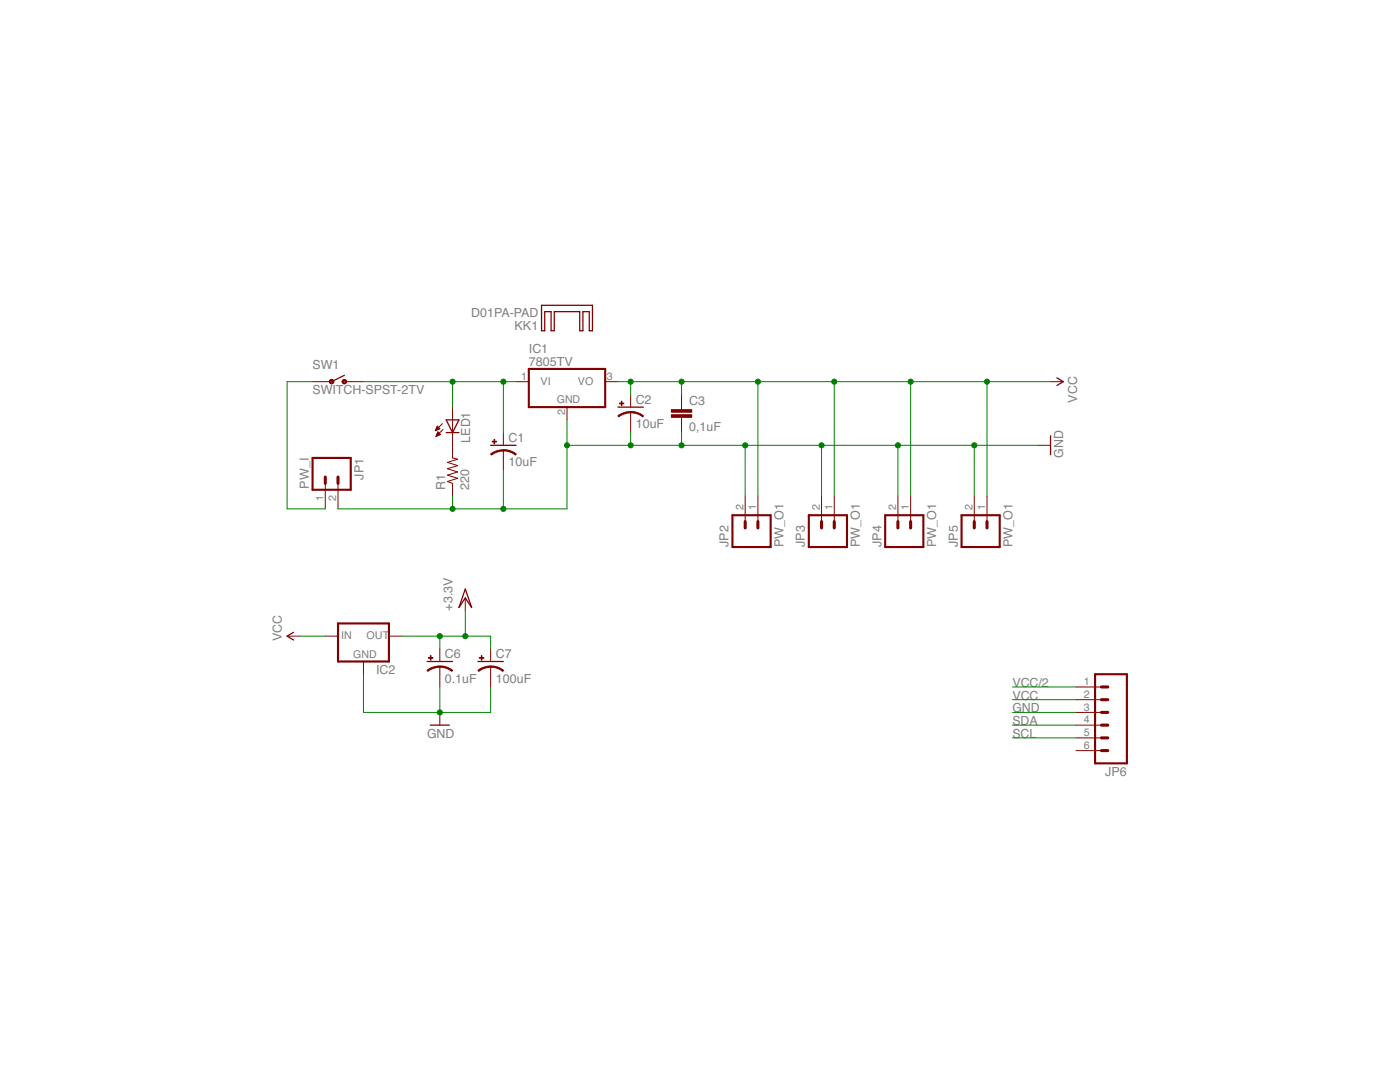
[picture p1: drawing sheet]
<svg xmlns="http://www.w3.org/2000/svg" width="279mm" height="216mm" viewBox="0 0 279 216" stroke-linecap="round" stroke-linejoin="round" font-family="sans-serif">
<g fill="#800000" stroke="#800000" stroke-width=".2">
<path d="M103 76.2h2.5z"/>
<path d="M113.2 81.2v2.6z"/>
<path d="M120.8 76.2h2.5z"/>
<path d="M62.4 76.2h2.5z"/>
<path d="M68.7 76.2h1.3z"/>
<path d="M70 76.2h2.5z"/>
<path d="M64.9 76.2h.9z"/>
<path d="M100.5 89.9v1.5z"/>
<path d="M100.5 86.3v2.6z"/>
<path d="M100.5 91.4v2.5z"/>
<path d="M125.9 82.3v1.5z"/>
<path d="M125.9 78.7v2.5z"/>
<path d="M125.9 83.8v2.5z"/>
<path d="M90.3 86.3v2.6z"/>
<path d="M90.3 81.2v2.6z"/>
<path d="M90.3 83.8v2.5z"/>
<path d="M88.3 84.5l-1.4 1.4z"/>
<path d="M88.4 85.7l-1.4 1.4z"/>
<path d="M87.3 85l-.4 .9z"/>
<path d="M87.3 85l.5 .6z"/>
<path d="M86.9 85.9l.9-.3z"/>
<path d="M87 85.8h.2z"/>
<path d="M87 85.7h.5z"/>
<path d="M87 85.5h.8z"/>
<path d="M87.1 85.4h.5z"/>
<path d="M87.1 85.3h.4z"/>
<path d="M87.2 85.2h.2z"/>
<path d="M87.4 86.2l-.4 .9z"/>
<path d="M87.4 86.2l.5 .5z"/>
<path d="M87 87.1l.9-.4z"/>
<path d="M87 87h.2z"/>
<path d="M87.1 86.9h.4z"/>
<path d="M87.1 86.7h.7z"/>
<path d="M87.2 86.6h.6z"/>
<path d="M87.2 86.5h.5z"/>
<path d="M87.3 86.4h.3z"/>
<path d="M87.4 86.3h.1z"/>
<path d="M90.3 88.9v2.5z"/>
<path d="M90.3 96.5v2.5z"/>
<path d="M89.3 96.1l1 .4z"/>
<path d="M89.3 96.1l2-.7z"/>
<path d="M89.3 94.8l2 .6z"/>
<path d="M89.3 94.8l2-.6z"/>
<path d="M89.3 93.5l2 .7z"/>
<path d="M89.3 93.5l2-.6z"/>
<path d="M89.3 92.3l2 .6z"/>
<path d="M89.3 92.3l2-.7z"/>
<path d="M90.3 91.4l1 .2z"/>
<path d="M209.7 76.2h2.5z"/>
<path d="M207.1 88.9h2.6z"/>
<path d="M64.9 96.5v5z"/>
<path d="M67.5 96.5v5z"/>
<path d="M151.3 99v5.1z"/>
<path d="M148.7 99v5.1z"/>
<path d="M166.5 99v5.1z"/>
<path d="M164 99v5.1z"/>
<path d="M181.7 99v5.1z"/>
<path d="M179.2 99v5.1z"/>
<path d="M197 99v5.1z"/>
<path d="M194.4 99v5.1z"/>
<path d="M136 78.7v2.5z"/>
<path d="M136 83.8v2.5z"/>
<path d="M136 81.2v.5z"/>
<path d="M136 83.3v.5z"/>
<path d="M64.9 126.9h2.6z"/>
<path d="M72.5 132v2.5z"/>
<path d="M77.6 126.9h2.6z"/>
<path d="M87.8 133v1.5z"/>
<path d="M87.8 129.5v2.5z"/>
<path d="M87.8 134.5v2.6z"/>
<path d="M97.9 133v1.5z"/>
<path d="M97.9 129.5v2.5z"/>
<path d="M97.9 134.5v2.6z"/>
<path d="M57.3 126.9h2.5z"/>
<path d="M92.9 119.3v2.6z"/>
<path d="M87.8 142.2v2.5z"/>
<path d="M214.7 137.1h5.1z"/>
<path d="M214.7 139.6h5.1z"/>
<path d="M214.7 142.2h5.1z"/>
<path d="M214.7 144.7h5.1z"/>
<path d="M214.7 147.2h5.1z"/>
<path d="M214.7 149.8h5.1z"/>
<path d="M68.4 75.8a.46 .46 0 0 1 .7 .2 .46 .46 0 0 1-.3 .6 .46 .46 0 0 1-.5-.4h.2a.26 .26 0 0 1 .3-.3 .26 .26 0 0 1 .1 .4 .26 .26 0 0 1-.4 0l-.2-.1z" fill-rule="evenodd"/>
<path d="M65.9 75.8a.46 .46 0 0 1 .7 .2 .46 .46 0 0 1-.3 .6 .46 .46 0 0 1-.6-.4h.2a.26 .26 0 0 1 .4-.3 .26 .26 0 0 1 .1 .4 .26 .26 0 0 1-.4 0l-.3-.1z" fill-rule="evenodd"/>
<path d="M100.5 89.7l1.3 .2 1.2 .7-.1 .2-1.4-.7-1-.1z" fill-rule="evenodd"/>
<path d="M97.9 90.6l1.2-.6 1.4-.3v.3l-1.1 .1-1.3 .7z" fill-rule="evenodd"/>
<path d="M125.9 82.1h.2a3.9 3.9 0 0 1 2.3 .9l-.1 .2-1.4-.7-1-.1z" fill-rule="evenodd"/>
<path d="M123.3 83l1.2-.7 1.4-.2v.3l-1.1 .1-1.3 .7z" fill-rule="evenodd"/>
<path d="M87.8 132.9l1.3 .2 1.2 .7-.1 .2-1.4-.7-1-.2z" fill-rule="evenodd"/>
<path d="M85.2 133.8l1.2-.7 1.4-.2v.2l-1 .2-1.4 .7z" fill-rule="evenodd"/>
<path d="M97.9 132.9l1.4 .2 1.2 .7-.2 .2-1.3-.7-1.1-.2z" fill-rule="evenodd"/>
<path d="M95.4 133.8l1.2-.7 1.3-.2v.2l-1 .2-1.4 .7z" fill-rule="evenodd"/>
</g>
<g fill="#800000" stroke="#800000" stroke-width=".42">
<path d="M105.5 81.2h15.3z"/>
<path d="M120.8 73.6v7.6z"/>
<path d="M105.5 73.6h15.3z"/>
<path d="M105.5 73.6v7.6z"/>
<path d="M62.4 91.4v6.3z"/>
<path d="M62.4 91.4h7.6z"/>
<path d="M62.4 97.7h7.6z"/>
<path d="M70 91.4v6.3z"/>
<path d="M153.8 102.8v6.4z"/>
<path d="M146.2 109.2h7.6z"/>
<path d="M146.2 102.8h7.6z"/>
<path d="M146.2 102.8v6.4z"/>
<path d="M169 102.8v6.4z"/>
<path d="M161.4 109.2h7.6z"/>
<path d="M161.4 102.8h7.6z"/>
<path d="M161.4 102.8v6.4z"/>
<path d="M184.3 102.8v6.4z"/>
<path d="M176.7 109.2h7.6z"/>
<path d="M176.7 102.8h7.6z"/>
<path d="M176.7 102.8v6.4z"/>
<path d="M199.5 102.8v6.4z"/>
<path d="M191.9 109.2h7.6z"/>
<path d="M191.9 102.8h7.6z"/>
<path d="M191.9 102.8v6.4z"/>
<path d="M67.5 132h10.1z"/>
<path d="M77.6 124.4v7.6z"/>
<path d="M67.5 124.4h10.1z"/>
<path d="M67.5 124.4v7.6z"/>
<path d="M218.5 134.5h6.4z"/>
<path d="M224.9 134.5v17.8z"/>
<path d="M218.5 134.5v17.8z"/>
<path d="M218.5 152.3h6.4z"/>
</g>
<g fill="#800000" stroke="#800000" stroke-width=".25">
<path d="M66.2 76.2l2.5-1.3z"/>
<path d="M97.9 88.9h5.1z"/>
<path d="M123.3 81.2h5.1z"/>
<path d="M91.6 83.8l-1.3 2.5z"/>
<path d="M89 83.8l1.3 2.5z"/>
<path d="M90.3 86.3h1.3z"/>
<path d="M89 86.3h1.3z"/>
<path d="M90.3 83.8h1.3z"/>
<path d="M89 83.8h1.3z"/>
<path d="M210.9 76.9l1.3-.7z"/>
<path d="M210.9 75.4l1.3 .8z"/>
<path d="M209.7 87v3.7z"/>
<path d="M108.1 60.9h10.1z"/>
<path d="M108.1 60.9v5.1z"/>
<path d="M108.1 66h.6z"/>
<path d="M108.7 62.2v3.8z"/>
<path d="M108.7 62.2h1.3z"/>
<path d="M110 62.2v3.8z"/>
<path d="M110 66h.6z"/>
<path d="M110.6 62.2v3.8z"/>
<path d="M110.6 62.2h5.1z"/>
<path d="M115.7 62.2v3.8z"/>
<path d="M115.7 66h.6z"/>
<path d="M116.3 62.2v3.8z"/>
<path d="M116.3 62.2h1.3z"/>
<path d="M117.6 62.2v3.8z"/>
<path d="M117.6 66h.6z"/>
<path d="M118.2 60.9v5.1z"/>
<path d="M85.2 132h5.1z"/>
<path d="M95.4 132h5.1z"/>
<path d="M57.3 126.9l1.3-.7z"/>
<path d="M57.3 126.9l1.3 .8z"/>
<path d="M92.9 119.3l1.2 1.9z"/>
<path d="M92.9 119.3l-1.3 1.9z"/>
<path d="M92.9 117.5l-1.3 3.7z"/>
<path d="M92.9 117.5l1.2 3.7z"/>
<path d="M85.9 144.7h3.8z"/>
</g>
<g fill="#800000" stroke="#800000" stroke-width=".2">
<path d="M98.2 88.1h.9v.1h-.9z"/>
<path d="M98.6 87.7h.1v.9h-.1z"/>
<path d="M123.6 80.4h.9v.2h-.9z"/>
<path d="M124 80.1h.1v.8h-.1z"/>
<path d="M134 82.8h4v.5h-4z"/>
<path d="M134 81.7h4v.6h-4z"/>
<path d="M85.5 131.2h.9v.1h-.9z"/>
<path d="M85.9 130.8h.1v.9h-.1z"/>
<path d="M95.7 131.2h.9v.1h-.9z"/>
<path d="M96.1 130.8h.1v.9h-.1z"/>
</g>
<g fill="#800000" stroke="#800000" stroke-width=".61">
<path d="M67.5 95.2v1.3z"/>
<path d="M64.9 95.2v1.3z"/>
<path d="M148.7 104.1v1.2z"/>
<path d="M151.3 104.1v1.2z"/>
<path d="M164 104.1v1.2z"/>
<path d="M166.5 104.1v1.2z"/>
<path d="M179.2 104.1v1.2z"/>
<path d="M181.7 104.1v1.2z"/>
<path d="M194.4 104.1v1.2z"/>
<path d="M197 104.1v1.2z"/>
<path d="M219.8 142.2h1.3z"/>
<path d="M219.8 139.6h1.3z"/>
<path d="M219.8 137.1h1.3z"/>
<path d="M219.8 147.2h1.3z"/>
<path d="M219.8 144.7h1.3z"/>
<path d="M219.8 149.8h1.3z"/>
</g>
<g fill="#008000" stroke="#008000" stroke-width=".2">
<path d="M100.5 76.2h2.5z"/>
<path d="M100.5 76.2v10.1z"/>
<path d="M72.5 76.2h17.8z"/>
<path d="M90.3 76.2h10.2z"/>
<path d="M90.3 76.2v5z"/>
<path d="M57.3 76.2v25.3z"/>
<path d="M57.3 76.2h5.1z"/>
<path d="M57.3 101.5h7.6z"/>
<path d="M197 76.2h12.7z"/>
<path d="M181.7 76.2h15.3z"/>
<path d="M166.5 76.2h15.2z"/>
<path d="M151.3 76.2h15.2z"/>
<path d="M136 76.2h15.3z"/>
<path d="M125.9 76.2h10.1z"/>
<path d="M123.3 76.2h2.6z"/>
<path d="M125.9 76.2v2.5z"/>
<path d="M151.3 76.2v22.8z"/>
<path d="M197 76.2v22.8z"/>
<path d="M181.7 76.2v22.8z"/>
<path d="M166.5 76.2v22.8z"/>
<path d="M136 76.2v2.5z"/>
<path d="M59.8 126.9h5.1z"/>
<path d="M202.1 139.6h12.6z"/>
<path d="M113.2 88.9v12.6z"/>
<path d="M113.2 83.8v5.1z"/>
<path d="M100.5 93.9v7.6z"/>
<path d="M90.3 101.5h10.2z"/>
<path d="M90.3 99v2.5z"/>
<path d="M100.5 101.5h12.7z"/>
<path d="M67.5 101.5h22.8z"/>
<path d="M125.9 86.3v2.6z"/>
<path d="M113.2 88.9h12.7z"/>
<path d="M125.9 88.9h10.1z"/>
<path d="M136 88.9h12.7z"/>
<path d="M148.7 88.9h15.3z"/>
<path d="M164 88.9h15.2z"/>
<path d="M179.2 88.9h15.2z"/>
<path d="M194.4 88.9h12.7z"/>
<path d="M148.7 88.9v10.1z"/>
<path d="M164 88.9v10.1z"/>
<path d="M179.2 88.9v10.1z"/>
<path d="M194.4 88.9v10.1z"/>
<path d="M136 86.3v2.6z"/>
<path d="M97.9 137.1v5.1z"/>
<path d="M87.8 142.2h10.1z"/>
<path d="M72.5 142.2h15.3z"/>
<path d="M72.5 134.5v7.7z"/>
<path d="M87.8 137.1v5.1z"/>
<path d="M202.1 142.2h12.6z"/>
<path d="M80.2 126.9h7.6z"/>
<path d="M87.8 126.9h5.1z"/>
<path d="M92.9 126.9h5z"/>
<path d="M97.9 126.9v2.6z"/>
<path d="M87.8 126.9v2.6z"/>
<path d="M92.9 121.9v5z"/>
<path d="M202.1 137.1h12.6z"/>
<path d="M202.1 144.7h12.6z"/>
<path d="M202.1 147.2h12.6z"/>
<circle cx="100.5" cy="76.2" r=".51"/>
<circle cx="90.3" cy="76.2" r=".51"/>
<circle cx="125.9" cy="76.2" r=".51"/>
<circle cx="151.3" cy="76.2" r=".51"/>
<circle cx="197" cy="76.2" r=".51"/>
<circle cx="181.7" cy="76.2" r=".51"/>
<circle cx="166.5" cy="76.2" r=".51"/>
<circle cx="136" cy="76.2" r=".51"/>
<circle cx="90.3" cy="101.5" r=".51"/>
<circle cx="100.5" cy="101.5" r=".51"/>
<circle cx="113.2" cy="88.9" r=".51"/>
<circle cx="125.9" cy="88.9" r=".51"/>
<circle cx="148.7" cy="88.9" r=".51"/>
<circle cx="164" cy="88.9" r=".51"/>
<circle cx="179.2" cy="88.9" r=".51"/>
<circle cx="194.4" cy="88.9" r=".51"/>
<circle cx="136" cy="88.9" r=".51"/>
<circle cx="87.8" cy="142.2" r=".51"/>
<circle cx="87.8" cy="126.9" r=".51"/>
<circle cx="92.9" cy="126.9" r=".51"/>
</g>
<g font-size="2.5" fill="#808080">
<text x="94" y="63.3">D01PA-PAD</text>
<text x="102.7" y="65.9">KK1</text>
<text x="105.5" y="70.4">IC1</text>
<text x="62.4" y="73.6">SW1</text>
<text x="105.5" y="73">7805TV</text>
<text x="62.4" y="78.7">SWITCH-SPST-2TV</text>
<text x="126.9" y="80.6">C2</text>
<text x="137.5" y="80.9">C3</text>
<text x="215" y="80.3" transform="rotate(-90 215 80.3)">VCC</text>
<text x="93.9" y="88.3" transform="rotate(-90 93.9 88.3)">LED1</text>
<text x="101.5" y="88.2">C1</text>
<text x="126.9" y="85.4">10uF</text>
<text x="137.5" y="85.9">0,1uF</text>
<text x="72.5" y="95.7" transform="rotate(-90 72.5 95.7)">JP1</text>
<text x="101.5" y="93">10uF</text>
<text x="212.2" y="91.4" transform="rotate(-90 212.2 91.4)">GND</text>
<text x="61.6" y="97.5" transform="rotate(-90 61.6 97.5)">PW_I</text>
<text x="88.8" y="97.7" transform="rotate(-90 88.8 97.7)">R1</text>
<text x="93.6" y="97.7" transform="rotate(-90 93.6 97.7)">220</text>
<text x="145.4" y="109.2" transform="rotate(-90 145.4 109.2)">JP2</text>
<text x="156.3" y="109.2" transform="rotate(-90 156.3 109.2)">PW_O1</text>
<text x="160.7" y="109.2" transform="rotate(-90 160.7 109.2)">JP3</text>
<text x="171.6" y="109.2" transform="rotate(-90 171.6 109.2)">PW_O1</text>
<text x="175.9" y="109.2" transform="rotate(-90 175.9 109.2)">JP4</text>
<text x="186.8" y="109.2" transform="rotate(-90 186.8 109.2)">PW_O1</text>
<text x="191.1" y="109.2" transform="rotate(-90 191.1 109.2)">JP5</text>
<text x="202" y="109.2" transform="rotate(-90 202 109.2)">PW_O1</text>
<text x="90.3" y="121.9" transform="rotate(-90 90.3 121.9)">+3.3V</text>
<text x="56.3" y="127.9" transform="rotate(-90 56.3 127.9)">VCC</text>
<text x="88.8" y="131.4">C6</text>
<text x="98.9" y="131.4">C7</text>
<text x="75.1" y="134.5">IC2</text>
<text x="88.8" y="136.2">0.1uF</text>
<text x="98.9" y="136.2">100uF</text>
<text x="202" y="137.1">VCC/2</text>
<text x="202" y="139.6">VCC</text>
<text x="202" y="142.2">GND</text>
<text x="85.2" y="147.2">GND</text>
<text x="202" y="144.7">SDA</text>
<text x="202" y="147.2">SCL</text>
<text x="220.6" y="154.9">JP6</text>
</g>
<g font-size="2.1" fill="#808080">
<text x="104" y="75.8">1</text>
<text x="107.9" y="76.9">VI</text>
<text x="115.3" y="76.9">VO</text>
<text x="121.1" y="75.8">3</text>
<text x="111.1" y="80.5">GND</text>
<text x="112.8" y="82.8" transform="rotate(-90 112.8 82.8)">2</text>
<text x="64.6" y="100" transform="rotate(-90 64.6 100)">1</text>
<text x="67.1" y="100" transform="rotate(-90 67.1 100)">2</text>
<text x="148.4" y="101.7" transform="rotate(-90 148.4 101.7)">2</text>
<text x="150.9" y="101.7" transform="rotate(-90 150.9 101.7)">1</text>
<text x="163.6" y="101.7" transform="rotate(-90 163.6 101.7)">2</text>
<text x="166.1" y="101.7" transform="rotate(-90 166.1 101.7)">1</text>
<text x="178.8" y="101.7" transform="rotate(-90 178.8 101.7)">2</text>
<text x="181.4" y="101.7" transform="rotate(-90 181.4 101.7)">1</text>
<text x="194.1" y="101.7" transform="rotate(-90 194.1 101.7)">2</text>
<text x="196.6" y="101.7" transform="rotate(-90 196.6 101.7)">1</text>
<text x="68.1" y="127.6">IN</text>
<text x="70.5" y="131.2">GND</text>
<text x="73.2" y="127.6">OUT</text>
<text x="216.3" y="136.7">1</text>
<text x="216.3" y="139.3">2</text>
<text x="216.3" y="141.8">3</text>
<text x="216.3" y="144.3">4</text>
<text x="216.3" y="146.9">5</text>
<text x="216.3" y="149.4">6</text>
</g>
</svg>
